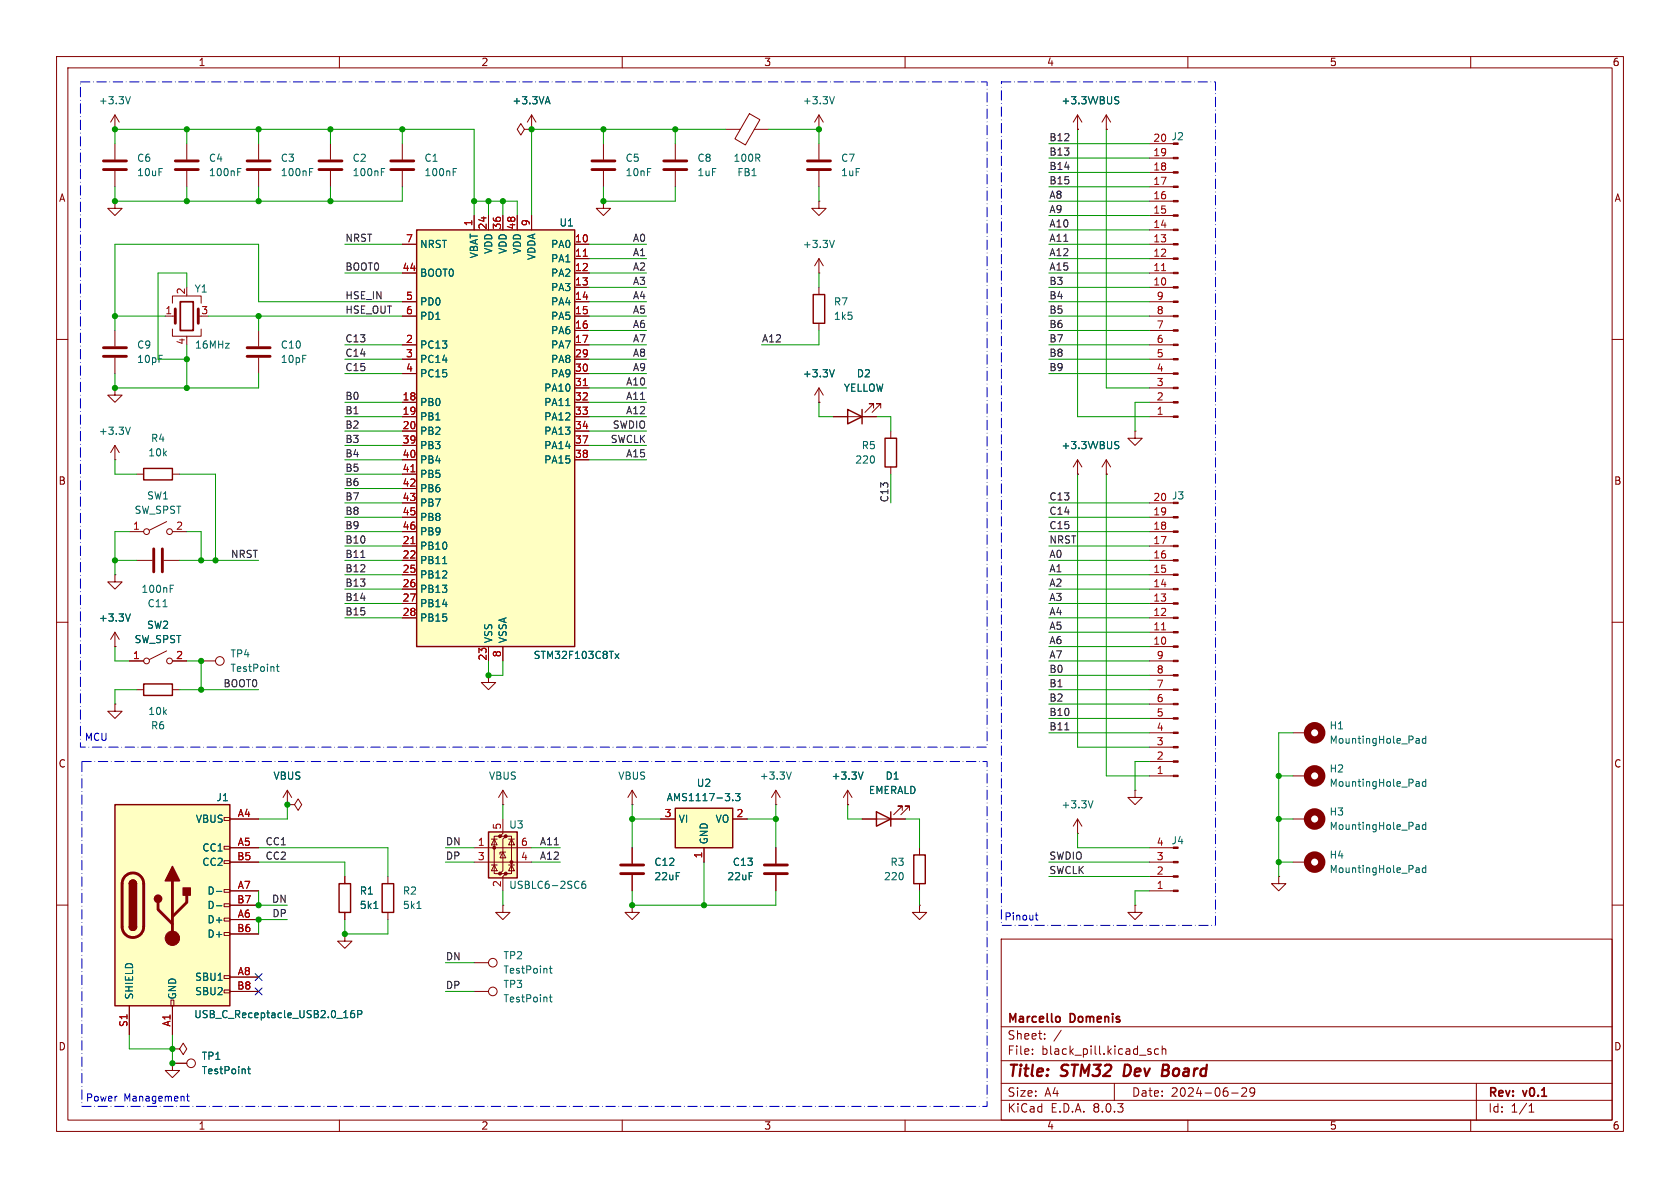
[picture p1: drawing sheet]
<svg xmlns="http://www.w3.org/2000/svg" width="297mm" height="210mm" viewBox="0 0 297 210" stroke-linecap="round" stroke-linejoin="round" font-family="sans-serif">
<g fill="none" stroke="#840000" stroke-width=".18">
<path d="M10 10h277v190h-277zM12 12h273v186h-273zM60 10v2M110 10v2M160 10v2M210 10v2M260 10v2M10 60h2M285 60h2M10 110h2M285 110h2M10 160h2"/>
<path d="M61 154.9v1.3M285 160h2M61 165.1v1.3h1.2l-1.2 1.2-1.3-1.2h1.3M61 165.1h.1M61 161.3v1.3M177 166h108v32h-108zM30.5 185.4h1.2l.7-1 .6 1-.6 1-.7-1M30.5 185.4h.1M60 198v2M110 198v2M160 198v2M177 194.5h108"/>
<path d="M177 191.5h108M177 187.5h108M177 181.5h108M182.5 186.3v.1M182.5 185.5v.1M184.7 183.6v.1M184.7 182.8v.1M187.6 182.1l-1.3 2M197 191.5v3M203.1 185.9l.4 .1v.2l-.2 .2h-.3M203.1 185.4l.4 .1M204.8 185.5l-.4-.1-.3 .3v.4l.1 .2h.6"/>
<path d="M205.5 185.5l.2-.1 .3 .1 .1 .9M205.5 184.9v1.5M210 198v2M217.7 193.2h1.2M219.5 192.4l.6-.1 .2 .1 .1 .3-.9 1.1h.9M221.8 192.9l-.3 .3h-.3l-.2-.3 .1-.5 .4-.1 .2 .1a.99 .99 0 0 1-.3 1.4h-.3M260 198v2M261 191.5v6.5M270.3 196.6h.9M270.3 195.5l.4-.4v1.5"/>
</g>
<path d="M198.9 188.2l-.3 2h.5M205.5 189.2h.7M205.6 188.2h.7M206.2 189.2l.3 .1M206.4 190.1l-1 .1M206.4 189.1l-.2 .1" fill="none" stroke="#840000" stroke-width=".4"/>
<path d="M187.1 179.7l.3 .3v.4l-.3 .3" fill="none" stroke="#840000" stroke-width=".3"/>
<path d="M59.9 156.2h2.1v5.1h-2.1z" fill="none" stroke="#840000" stroke-width=".25"/>
<path d="M66.1 160.6h.7" fill="none" stroke="#006464" stroke-width=".18"/>
<path d="M86.4 147.1h5v8.1h-5z" fill="#ffffc2"/>
<g fill="#840000" stroke="#840000" stroke-width=".18">
<circle cx="87.4" cy="149.9" r=".25"/>
<circle cx="88.4" cy="154.4" r=".25"/>
<circle cx="88.4" cy="147.8" r=".25"/>
<circle cx="89.4" cy="154.4" r=".25"/>
<circle cx="89.4" cy="147.8" r=".25"/>
<circle cx="90.4" cy="152.4" r=".25"/>
</g>
<g fill="none" stroke="#840000" stroke-width=".18">
<path d="M83.8 152.4h10.2M83.8 149.9h10.2M86.9 152.9h1M86.9 148.3h1M87.4 148.3l.5 1.1h-1zM87.4 152.9l.5 1h-1zM88.4 147.8h-1v6.6h1M88.9 150.6l.5 1h-1zM88.9 144.8v2.5l-.5 .5h1l-.5 .5v5.6l-.5 .5h1l-.5 .5v2.6M89.4 150.6h-1v.4M89.4 147.8h1v6.6h-1M89.9 152.9h1"/>
<path d="M89.9 148.3h1M90.4 152.9l.5 1h-1zM90.4 148.3l.5 1.1h-1zM30.5 188v1.2h1.2l-1.2 1.3-1.3-1.3h1.3M30.5 188h.1M30.5 188h2.5"/>
<circle cx="33.8" cy="188" r=".76"/>
</g>
<path d="M86.4 147.1h5v8.1h-5z" fill="none" stroke="#840000" stroke-width=".25"/>
<path d="M103.5 155.8h-.4a.86 .86 0 0 0 0 1.2l.4-.1 .1-.4-.3-.2h-.3l-.2 .2M43.8 189h.5M44 188.5v1.1l.3 .2" fill="none" stroke="#006464" stroke-width=".18"/>
<path d="M20.3 142.2h20.3v35.6h-20.3z" fill="#ffffc2"/>
<g fill="none" stroke="#840000" stroke-width=".18">
<path d="M20.3 35.6v1.2h1.3l-1.3 1.3-1.3-1.3h1.3M20.3 35.6h.1M20.3 22.9h.1M20.3 20.3v2.6M20.3 25.4v2.8M20.3 30.2v2.8M20.3 20.3l-.7 1.3M20.3 20.3l.8 1.3M33 25.4v2.8M33 30.2v2.8M45.7 25.4v2.8M45.7 30.2v2.8"/>
<path d="M58.4 25.4v2.8M58.4 30.2v2.8M71.1 25.4v2.8M71.1 30.2v2.8M29.2 55.9h1.8M30.5 58.2v1.2h5.1v-1.2M30.5 53.6v-1.3h5.1v1.3M33 59.4v.3M20.3 78.7v2.6M20.3 78.7l-.7 1.3M20.3 78.7l.8 1.3M20.3 81.3h.1"/>
<path d="M24.1 83.8h1.3M30.5 83.8h1.2M20.3 101.6v1.3h1.3l-1.3 1.2-1.3-1.2h1.3M20.3 101.6h.1M20.3 114.3h.1M20.3 111.8l-.7 1.2M20.3 111.8v2.5M20.3 111.8l.8 1.2M86.4 119.4v1.3h1.2l-1.2 1.2-1.3-1.2h1.3M86.4 119.4h.1M20.3 124.5v1.2h1.3l-1.3 1.3-1.3-1.3h1.3M20.3 124.5h.1"/>
<path d="M24.1 121.9h1.3M30.5 121.9h1.2M50.8 139.7l-.8 1.3M50.8 139.7v2.5M50.8 139.7l.8 1.3M88.9 139.7l-.8 1.3M88.9 139.7v2.5M88.9 139.7l.8 1.3M39.6 159.8h1v.5h-1zM39.6 157.2h1v.5h-1zM39.6 152.1h1v.6h-1zM39.6 149.6h1v.5h-1z"/>
<path d="M39.6 144.5h1v.5h-1zM40.6 144.8h5.1M40.6 149.9h5.1M40.6 157.5h5.1M40.6 152.4h5.1M50.8 142.2h.1M50.8 142.2h1.3l.6-1 .6 1-.6 1.1-.6-1.1M68.6 154.9v1.3M88.9 142.2h.1M22.9 177.8v5.1M30.2 176.8h.5v1h-.5zM30.5 177.8v5.1"/>
<path d="M39.6 175h1v.5h-1zM39.6 172.5h1v.5h-1zM39.6 164.8h1v.6h-1zM39.6 162.3h1v.5h-1zM40.6 162.6h5.1M40.6 172.7h5.1M40.6 165.1h5.1M40.6 160h5.1M40.6 175.3h5.1M68.6 161.3v1.3M83.8 175.3h2.6M83.8 170.2h2.6"/>
<path d="M88.9 160v1.3h1.3l-1.3 1.3-1.3-1.3h1.3M88.9 160h.1"/>
<circle cx="87.1" cy="175.3" r=".76"/>
<circle cx="87.1" cy="170.2" r=".76"/>
</g>
<path d="M25.4 82.8h5.1v2h-5.1zM25.4 120.9h5.1v2h-5.1zM20.3 142.2h20.3v35.6h-20.3zM22.9 156.2a.64 .64 0 0 1 .6-.6 .64 .64 0 0 1 .6 .6M67.6 156.2h2v5.1h-2zM22.9 163.8a.64 .64 0 0 0 .6 .7 .64 .64 0 0 0 .6-.7" fill="none" stroke="#840000" stroke-width=".25"/>
<g fill="none" stroke="#840000" stroke-width=".51">
<path d="M18.3 30h4.1M18.3 28.4h4.1M31 30h4.1M31 28.4h4.1M43.7 30h4.1M43.7 28.4h4.1M56.4 30h4.1M56.4 28.4h4.1M69.1 30h4.1M69.1 28.4h4.1M31 54.6v2.6M35.1 54.6v2.6"/>
<path d="M22.1 154.9a1.9 1.9 0 0 1 2.1-.4 1.9 1.9 0 0 1 1.2 1.7v7.6a1.91 1.91 0 0 1-1.9 1.9 1.91 1.91 0 0 1-1.9-1.9v-7.7l.2-.7zM27.9 159.5v1.3l2.6 2.5M30.5 155.7v10.2M33 158.2v1.3l-2.5 2.6"/>
</g>
<g fill="#840000" stroke="#840000" stroke-width=".25">
<path d="M22.9 163.8h1.2a.64 .64 0 0 1-.6 .7 .64 .64 0 0 1-.6-.7z"/>
<path d="M22.9 156.2h1.2v7.6h-1.2z"/>
<path d="M23 155.8a.64 .64 0 0 1 .7-.2 .64 .64 0 0 1 .4 .6h-1.2z"/>
<path d="M30.5 153.2l1.2 2.5h-2.5z"/>
<path d="M32.4 157h1.3v1.2h-1.3z"/>
<circle cx="27.9" cy="158.9" r=".63"/>
</g>
<circle cx="30.5" cy="165.9" r="1.27" fill="#840000" stroke="#840000" stroke-width=".18"/>
<g fill="none" stroke="#006464" stroke-width=".18">
<path d="M23 17.1l-.4 1.3M42 30.4h.4M42 29.8h.6M54.7 30.4h.4M54.7 29.8h.6M67.4 30.4h.4M67.4 29.8h.6M80.1 30.4h.4M80.1 29.8h.6M23 75.5l-.4 1.3M23 108.5l-.4 1.3M38.3 157.6h.9"/>
<path d="M38.3 160.1h.9M62.6 178.6l-.4 .1a.86 .86 0 0 0 0 1.2l.4-.1 .1-.4-.2-.3-.4 .1-.1 .2M63.2 179.3l.7-.1 .1-.1-.1-.3-.7-.2v1.3M73.7 160.6h.7M97.1 171.2h.5M97.1 176.3h.5M97.3 170.8v1l.3 .2M97.3 175.8v1.1l.3 .2"/>
</g>
<path d="M31.9 53.3h2.3v5.1h-2.3z" fill="none" stroke="#840000" stroke-width=".3"/>
<path d="M73.7 40.6h27.9v73.7h-27.9z" fill="#ffffc2"/>
<path d="M73.7 40.6h27.9v73.7h-27.9zM143.8 52.1h2v5.1h-2zM149.9 72.4l2.5 1.3-2.5 1.2zM152.4 72.4v2.5M156.5 77.5h2v5.1h-2zM161.5 151.1h2.1v5.1h-2.1z" fill="none" stroke="#840000" stroke-width=".25"/>
<g fill="none" stroke="#840000" stroke-width=".18">
<path d="M83.8 38.1v2.5M86.4 38.1v2.5M88.9 38.1v2.5M91.4 38.1v2.5M92.7 22.9l-.6-1.1-.7 1.1 .7 1 .6-1h1.3M94 22.9h.1M94 20.3v2.6M94 38.1v2.5M94 20.3l-.8 1.3M94 20.3l.7 1.3M106.7 35.6v1.2h1.2l-1.2 1.3-1.3-1.3h1.3M106.7 35.6h.1"/>
<path d="M106.7 25.4v2.8M106.7 30.2v2.8M119.4 25.4v2.8M119.4 30.2v2.8M128.3 22.9h2.6M132.5 20.1l1.8 1.1-2.5 4.4-1.9-1.1zM133.3 22.9h2.6M144.8 22.9h.1M144.8 35.6v1.2h1.2l-1.2 1.3-1.3-1.3h1.3M144.8 35.6h.1M144.8 20.3l-.8 1.3M144.8 20.3v2.6"/>
<path d="M144.8 25.4v2.8M144.8 30.2v2.8M144.8 20.3l.7 1.3M190.5 22.9h.1M190.5 20.3v2.6M190.5 20.3l-.8 1.3M190.5 20.3l.8 1.3M195.6 22.9h.1M195.6 20.3l-.8 1.3M195.6 20.3v2.6M195.6 20.3l.7 1.3M203.2 27.9h4.2"/>
<path d="M203.2 30.5h4.2M203.2 33h4.2M203.2 35.6h4.2M203.2 38.1h4.2M203.2 25.4h3.8M20.3 58.4v2.8M45.7 58.4v2.8M71.1 43.2h2.6M71.1 48.3h2.6M71.1 53.3h2.6M71.1 55.9h2.6M101.6 43.2h2.5"/>
<path d="M101.6 45.7h2.5M101.6 48.3h2.5M101.6 50.8h2.5M101.6 53.3h2.5M101.6 55.9h2.5M101.6 58.4h2.5M144.8 48.3h.1M144.8 45.7v2.6M144.8 50.8v1.3M144.8 57.2v1.2M144.8 45.7l-.8 1.3M144.8 45.7l.7 1.3"/>
<path d="M203.2 43.2h4.2M203.2 45.7h4.2M203.2 48.3h4.2M203.2 50.8h4.2M203.2 53.3h4.2M203.2 55.9h4.2M203.2 58.4h4.2M203.2 40.6h4.2M20.3 68.6v1.3h1.3l-1.3 1.2-1.3-1.2h1.3M20.3 68.6h.1M20.3 63.2v2.8M45.7 63.2v2.8"/>
<path d="M71.1 61h2.6M71.1 71.1h2.6M71.1 73.7h2.6M71.1 76.2h2.6M71.1 63.5h2.6M71.1 66h2.6M71.1 78.7h2.6M101.6 61h2.5M101.6 71.1h2.5M101.6 73.7h2.5M101.6 76.2h2.5M101.6 63.5h2.5"/>
<path d="M101.6 66h2.5M101.6 68.6h2.5M101.6 78.7h2.5M144.8 71.1h.1M144.8 68.6v2.5M144.8 68.6l-.8 1.3M144.8 68.6l.7 1.3M147.3 73.7h7.6M154.4 72.1v-.7h-.7h.7l-1.5 1.5M155.7 72.1v-.7h-.8h.8l-1.5 1.5M157.5 76.2v1.3M200.7 76.2v1.3h1.2l-1.2 1.2-1.3-1.2h1.3"/>
<path d="M200.7 76.2h.1M203.2 61h4.2M203.2 71.1h4.2M203.2 73.7h4.2M203.2 63.5h4.2M203.2 66h4.2M203.2 68.6h4.2M22.9 94h2.5M24.1 99.1h2.8M29 99.1h2.7M29.5 92.2l-3.1 1.5M30.5 94h2.5"/>
<path d="M71.1 96.5h2.6M71.1 99.1h2.6M71.1 81.3h2.6M71.1 83.8h2.6M71.1 86.4h2.6M71.1 88.9h2.6M71.1 91.4h2.6M71.1 94h2.6M101.6 81.3h2.5M157.5 82.6v1.2M190.5 83.8h.1M190.5 81.3v2.5"/>
<path d="M190.5 81.3l-.8 1.3M190.5 81.3l.8 1.3M195.6 83.8h.1M195.6 81.3v2.5M195.6 81.3l-.8 1.3M195.6 81.3l.7 1.3M203.2 96.5h4.2M203.2 99.1h4.2M203.2 88.9h3.8M203.2 91.4h4.2M203.2 94h4.2M22.9 116.8h2.5"/>
<path d="M29.5 115.1l-3.1 1.5M30.5 116.8h2.5M35.6 116.8h2.5M71.1 101.6h2.6M71.1 104.1h2.6M71.1 106.7h2.6M71.1 109.2h2.6M86.4 114.3v2.5M88.9 114.3v2.5M203.2 101.6h4.2M203.2 104.1h4.2M203.2 106.7h4.2"/>
<path d="M203.2 109.2h4.2M203.2 116.8h4.2M203.2 111.8h4.2M203.2 114.3h4.2M203.2 119.4h4.2M200.7 139.7v1.3h1.2l-1.2 1.2-1.3-1.2h1.3M200.7 139.7h.1M203.2 129.5h4.2M203.2 137.2h4.2M203.2 121.9h4.2M203.2 124.5h4.2M203.2 127h4.2"/>
<path d="M203.2 132.1h4.2M203.2 134.6h4.2M228.6 129.5h2.5M228.6 137.2h2.5M111.8 149.9v2.8M111.8 154.7v2.8M137.2 149.9v2.8M137.2 154.7v2.8M162.6 149.9v1.2M162.6 156.2v1.3M190.5 147.3h.1M190.5 144.8l-.8 1.3"/>
<path d="M190.5 144.8v2.5M190.5 144.8l.8 1.3M203.2 152.4h4.2M203.2 154.9h4.2M203.2 157.5h4.2M203.2 149.9h3.8M226.1 154.9v1.3h1.2l-1.2 1.3-1.3-1.3h1.3M226.1 154.9h.1M228.6 144.8h2.5M228.6 152.4h2.5M162.6 160v1.3h1.2l-1.2 1.3-1.3-1.3h1.3M162.6 160h.1"/>
<path d="M200.7 160v1.3h1.2l-1.2 1.3-1.3-1.3h1.3M200.7 160h.1"/>
<circle cx="25.9" cy="94" r=".51"/>
<circle cx="30" cy="94" r=".51"/>
<circle cx="25.9" cy="116.8" r=".51"/>
<circle cx="30" cy="116.8" r=".51"/>
<circle cx="38.9" cy="116.8" r=".76"/>
</g>
<path d="M103.1 45.3h.7M205.3 47.8h.8M103.1 68.2h.7M72.6 96.1h.8M72.6 83.4h.8M205.3 111.3h.8" fill="none" stroke="#a90000" stroke-width=".18"/>
<g fill="none" stroke="#006464" stroke-width=".18">
<path d="M96.5 18h.6M96.8 17.1l.4 1.3M147.5 17.1l-.4 1.3M147.5 42.5l-.4 1.3M100 71.7h.7M147.5 65.3l-.4 1.3M78.3 99.6h.7M28.8 107.3h.7M30.1 104.1h.4M30.1 103.4h.6M48.9 117.8h.4M49 117.4v1.1l.3 .2"/>
<path d="M108.7 115.6l.7 .8M109.4 115.6l-.7 .8M250.5 130.5h.2l.2 .2v.7M250.5 138.2h.2l.2 .1v.7M250.9 131.3l-.4 .1M250.9 130.8l-.4 .1M250.9 138.9l-.4 .1M250.9 138.5h-.4M252.1 130.6l-.4-.1-.3 .3 .2 .5h.5M252.1 130.1v1.3M252.1 137.7v1.3M252.1 138.2h-.4l-.3 .2 .2 .5h.5"/>
<path d="M193.2 141.5l-.4 1.3M250.5 145.8h.2l.2 .2v.6M250.5 153.4h.2l.2 .2v.6M250.9 146.6h-.4M250.9 146.1h-.4M250.9 154.2h-.4M250.9 153.7l-.4 .1M252.1 145.4v1.2M252.1 153v1.2M252.1 145.8h-.4l-.3 .2 .2 .6h.5M252.1 153.5l-.4-.1-.3 .2 .2 .6h.5"/>
</g>
<g fill="none" stroke="#840000" stroke-width=".51">
<path d="M104.6 30h4.1M104.6 28.4h4.1M117.3 30h4.1M117.3 28.4h4.1M142.7 30h4.1M142.7 28.4h4.1M18.3 63h4.1M18.3 61.5h4.1M43.7 63h4.1M43.7 61.5h4.1M27.2 97v4.1M28.7 97v4.1"/>
<path d="M109.7 154.4h4.1M109.7 152.9h4.1M135.1 154.4h4.1M135.1 152.9h4.1"/>
</g>
<g fill="none" stroke="#840000" stroke-width="1.3">
<circle cx="232.4" cy="129.5" r="1.27"/>
<circle cx="232.4" cy="137.2" r="1.27"/>
<circle cx="232.4" cy="144.8" r="1.27"/>
<circle cx="232.4" cy="152.4" r="1.27"/>
</g>
<g fill="#840000" stroke="#840000" stroke-width=".18">
<path d="M207.4 152.3h.9v.2h-.9z"/>
<path d="M207.4 154.8h.9v.3h-.9z"/>
<path d="M207.4 157.4h.9v.2h-.9z"/>
<path d="M207.4 27.8h.9v.3h-.9z"/>
<path d="M207.4 30.4h.9v.2h-.9z"/>
<path d="M207.4 32.9h.9v.2h-.9z"/>
<path d="M207.4 35.4h.9v.3h-.9z"/>
<path d="M207.4 38h.9v.2h-.9z"/>
<path d="M207.4 40.5h.9v.3h-.9z"/>
<path d="M207.4 43.1h.9v.2h-.9z"/>
<path d="M207.4 45.6h.9v.2h-.9z"/>
<path d="M207.4 48.1h.9v.3h-.9z"/>
<path d="M207.4 50.7h.9v.2h-.9z"/>
<path d="M207.4 53.2h.9v.3h-.9z"/>
<path d="M207.4 55.8h.9v.2h-.9z"/>
<path d="M207.4 58.3h.9v.2h-.9z"/>
<path d="M207.4 60.8h.9v.3h-.9z"/>
<path d="M207.4 63.4h.9v.2h-.9z"/>
<path d="M207.4 65.9h.9v.3h-.9z"/>
<path d="M207.4 68.5h.9v.2h-.9z"/>
<path d="M207.4 71h.9v.2h-.9z"/>
<path d="M207.4 73.5h.9v.3h-.9z"/>
<path d="M207.4 91.3h.9v.3h-.9z"/>
<path d="M207.4 93.9h.9v.2h-.9z"/>
<path d="M207.4 96.4h.9v.2h-.9z"/>
<path d="M207.4 98.9h.9v.3h-.9z"/>
<path d="M207.4 101.5h.9v.2h-.9z"/>
<path d="M207.4 104h.9v.3h-.9z"/>
<path d="M207.4 106.6h.9v.2h-.9z"/>
<path d="M207.4 109.1h.9v.2h-.9z"/>
<path d="M207.4 111.6h.9v.3h-.9z"/>
<path d="M207.4 114.2h.9v.2h-.9z"/>
<path d="M207.4 116.7h.9v.3h-.9z"/>
<path d="M207.4 119.3h.9v.2h-.9z"/>
<path d="M207.4 121.8h.9v.2h-.9z"/>
<path d="M207.4 124.3h.9v.3h-.9z"/>
<path d="M207.4 126.9h.9v.2h-.9z"/>
<path d="M207.4 129.4h.9v.3h-.9z"/>
<path d="M207.4 132h.9v.2h-.9z"/>
<path d="M207.4 134.5h.9v.2h-.9z"/>
<path d="M207.4 137h.9v.3h-.9z"/>
</g>
<path d="M119.4 142.9h10.1v7h-10.1z" fill="#ffffc2"/>
<path d="M119.4 142.9h10.1v7h-10.1zM154.9 143.5l2.6 1.3-2.6 1.3zM157.5 143.5v2.6" fill="none" stroke="#840000" stroke-width=".25"/>
<g fill="none" stroke="#840000" stroke-width=".18">
<path d="M83.8 38.1v2.5M86.4 38.1v2.5M88.9 38.1v2.5M91.4 38.1v2.5M94 22.9h.1M94 38.1v2.5M106.7 35.6h.1M190.5 22.9h.1M195.6 22.9h.1M71.1 43.2h2.6M71.1 48.3h2.6M71.1 53.3h2.6"/>
<path d="M71.1 55.9h2.6M101.6 43.2h2.5M101.6 45.7h2.5M101.6 48.3h2.5M101.6 50.8h2.5M101.6 53.3h2.5M101.6 55.9h2.5M101.6 58.4h2.5M71.1 73.7h2.6M71.1 61h2.6M71.1 71.1h2.6M71.1 76.2h2.6"/>
<path d="M71.1 63.5h2.6M71.1 66h2.6M71.1 78.7h2.6M101.6 73.7h2.5M101.6 61h2.5M101.6 71.1h2.5M101.6 76.2h2.5M101.6 63.5h2.5M101.6 66h2.5M101.6 68.6h2.5M101.6 78.7h2.5M144.8 71.1h.1"/>
<path d="M147.3 73.7h2.6M152.4 73.7h2.5M71.1 96.5h2.6M71.1 99.1h2.6M71.1 81.3h2.6M71.1 83.8h2.6M71.1 86.4h2.6M71.1 88.9h2.6M71.1 91.4h2.6M71.1 94h2.6M101.6 81.3h2.5M190.5 83.8h.1"/>
<path d="M195.6 83.8h.1M20.3 114.3h.1M22.9 116.8h2.5M30.5 116.8h2.5M71.1 101.6h2.6M71.1 104.1h2.6M71.1 106.7h2.6M71.1 109.2h2.6M86.4 114.3v2.5M88.9 114.3v2.5M111.8 139.7l-.8 1.3M111.8 139.7v2.5"/>
<path d="M111.8 139.7l.7 1.3M137.2 139.7l-.8 1.3M137.2 139.7v2.5M137.2 139.7l.7 1.3M149.9 139.7l-.8 1.3M149.9 139.7v2.5M149.9 139.7l.7 1.3M40.6 144.8h5.1M40.6 149.9h5.1M40.6 157.5h5.1M40.6 152.4h5.1M50.8 142.2h.1"/>
<path d="M61 154.9v1.3M111.8 142.2h.1M111.8 149.9v2.8M111.8 154.7v2.8M116.8 144.8h2.6M124.5 149.9v2.5M129.5 144.8h2.6M137.2 142.2h.1M137.2 149.9v2.8M137.2 154.7v2.8M149.9 142.2h.1M152.4 144.8h7.6"/>
<path d="M159.5 143.3v-.8h-.8h.8l-1.5 1.5M160.8 143.3v-.8h-.8h.8l-1.5 1.5M22.9 177.8v5.1M30.5 177.8v5.1M40.6 162.6h5.1M40.6 172.7h5.1M40.6 165.1h5.1M40.6 160h5.1M40.6 175.3h5.1M61 165.1h.1M61 161.3v1.3M111.8 160v1.3h1.2l-1.2 1.3-1.3-1.3h1.3"/>
<path d="M111.8 160h.1M30.5 188h.1M30.5 185.4h.1M30.5 188h2.5"/>
</g>
<g fill="none" stroke="#006464" stroke-width=".18">
<path d="M96.5 18h.6M96.8 17.1l.4 1.3M100 71.7h.7M147.5 65.3l-.4 1.3M78.3 99.6h.7M23 108.5l-.4 1.3M108.7 115.6l.7 .8M109.4 115.6l-.7 .8M139.9 136.5l-.4 1.2M152.6 136.5l-.4 1.2M38.3 157.6h.9M129.5 141.4v.1"/>
<path d="M130 140.3h.8l-.4 .5 .3 .1v.5l-.1 .1-.6-.1M38.3 160.1h.9M62.6 178.6l-.4 .1a.86 .86 0 0 0 0 1.2l.4-.1 .1-.4-.2-.3-.4 .1-.1 .2M63.2 179.3l.7-.1 .1-.1-.1-.3-.7-.2v1.3M66.1 160.6h.7M43.8 189h.5M44 188.5v1.1l.3 .2"/>
</g>
<path d="M63.8 98.5h.7M188.2 129h.8" fill="none" stroke="#0f0f0f" stroke-width=".18"/>
<path d="M183 161.8h.5M183.2 161.4v1.1l.3 .1M33 193.8h.5M33.2 193.4v1.1l.3 .1" fill="none" stroke="#0000c2" stroke-width=".18"/>
<path d="M14.2 14.5h160.3v117.6h-160.3zM177 14.5h37.9v149.1h-37.9zM14.5 134.6h160v61h-160z" fill="none" stroke="#0000c2" stroke-width=".18" stroke-dasharray="1.7 .6 0 .6"/>
<g fill="none" stroke="#009600" stroke-width=".18">
<path d="M20.3 25.4v-2.5h63.5v15.2M20.3 33v2.6h50.8v-2.6M33 22.9v2.5M33 33v2.6M45.7 22.9v2.5M45.7 33v2.6M58.4 22.9v2.5M58.4 33v2.6M71.1 22.9v2.5M83.8 35.6h7.6v2.5M86.4 35.6v2.5M88.9 35.6v2.5"/>
<path d="M106.7 33v2.6h12.7v-2.6M106.7 22.9v2.5M119.4 22.9v2.5M128.3 22.9h-34.3v15.2M135.9 22.9h8.9v2.5M144.8 33v2.6M185.4 35.6h17.8M185.4 27.9h17.8M185.4 38.1h17.8M185.4 33h17.8M185.4 30.5h17.8M185.4 25.4h17.8"/>
<path d="M190.5 22.9v50.8h12.7M195.6 22.9v45.7h7.6M20.3 55.9h8.9M33 50.8v-2.5h-5.1v15.2h5.1M36.8 55.9h34.3M45.7 55.9v2.5M61 43.2h10.1M61 48.3h10.1M71.1 53.3h-25.4v-10.1h-25.4v15.2M104.1 43.2h10.2M104.1 55.9h10.2M104.1 48.3h10.2"/>
<path d="M104.1 45.7h10.2M104.1 53.3h10.2M104.1 50.8h10.2M104.1 58.4h10.2M144.8 48.3v2.5M144.8 58.4v2.6h-10.2M185.4 43.2h17.8M185.4 55.9h17.8M185.4 48.3h17.8M185.4 45.7h17.8M185.4 53.3h17.8M185.4 50.8h17.8"/>
<path d="M185.4 58.4h17.8M185.4 40.6h17.8M20.3 66v2.6h25.4v-2.6M33 61v7.6M61 76.2h10.1M61 61h10.1M61 66h10.1M61 63.5h10.1M61 71.1h10.1M61 73.7h10.1M61 78.7h10.1M104.1 76.2h10.2"/>
<path d="M104.1 61h10.2M104.1 66h10.2M104.1 63.5h10.2M104.1 68.6h10.2M104.1 71.1h10.2M104.1 73.7h10.2M104.1 78.7h10.2M144.8 71.1v2.6h2.5M154.9 73.7h2.6v2.5M185.4 61h17.8M185.4 66h17.8M185.4 63.5h17.8"/>
<path d="M203.2 71.1h-2.5v5.1M20.3 99.1h3.8M20.3 81.3v2.5h3.8M22.9 94h-2.6v7.6M31.7 99.1h14M31.7 83.8h6.4v15.3M33 94h2.6v5.1M61 94h10.1M61 96.5h10.1M61 99.1h10.1M61 81.3h10.1M61 91.4h10.1"/>
<path d="M61 88.9h10.1M61 83.8h10.1M61 86.4h10.1M104.1 81.3h10.2M157.5 83.8v5.1M185.4 94h17.8M185.4 96.5h17.8M185.4 99.1h17.8M185.4 91.4h17.8M185.4 88.9h17.8M190.5 83.8v48.3h12.7M195.6 83.8v53.4h7.6"/>
<path d="M20.3 114.3v2.5h2.6M33 116.8h2.6v5.1M61 104.1h10.1M61 106.7h10.1M61 109.2h10.1M61 101.6h10.1M86.4 116.8v2.6h2.5v-2.6M185.4 104.1h17.8M185.4 116.8h17.8M185.4 106.7h17.8M185.4 114.3h17.8M185.4 119.4h17.8"/>
<path d="M185.4 111.8h17.8M185.4 109.2h17.8M185.4 101.6h17.8M24.1 121.9h-3.8v2.6M31.7 121.9h14M185.4 129.5h17.8M185.4 124.5h17.8M185.4 127h17.8M185.4 121.9h17.8M203.2 134.6h-2.5v5.1M226.1 137.2h2.5M228.6 129.5h-2.5v25.4"/>
<path d="M45.7 149.9h22.9v5M45.7 152.4h15.3v2.5M45.7 157.5v2.5h5.1M50.8 142.2v2.6h-5.1M78.7 149.9h5.1M78.7 152.4h5.1M88.9 142.2v2.6M88.9 157.5v2.5M94 149.9h5.1M94 152.4h5.1M111.8 144.8h5M111.8 157.5v2.5h25.4v-2.5"/>
<path d="M111.8 142.2v7.7M124.5 152.4v7.6M132.1 144.8h5.1M137.2 142.2v7.7M149.9 142.2v2.6h2.5M160 144.8h2.6v5.1M162.6 157.5v2.5M185.4 152.4h17.8M185.4 154.9h17.8M190.5 147.3v2.6h12.7M203.2 157.5h-2.5v2.5M226.1 152.4h2.5"/>
<path d="M226.1 144.8h2.5M50.8 162.6h-5.1v2.5M61 162.6v2.5h7.6v-2.5M78.7 170.2h5.1M78.7 175.3h5.1M22.9 182.9v2.5h7.6M30.5 182.9v5.1"/>
</g>
<path d="M45.1 174.7l1.2 1.2M45.1 172.1l1.2 1.2M46.3 174.7l-1.2 1.2M46.3 172.1l-1.2 1.2" fill="none" stroke="#000084" stroke-width=".18"/>
<path d="M103.1 45.3h.7M103.1 68.2h.7M72.6 96.1h.8M72.6 83.4h.8" fill="none" stroke="#a90000" stroke-width=".18"/>
<g fill="#009600" stroke="#009600" stroke-width=".18">
<circle cx="137.2" cy="144.8" r=".46"/>
<circle cx="111.8" cy="160" r=".46"/>
<circle cx="111.8" cy="144.8" r=".46"/>
<circle cx="124.5" cy="160" r=".46"/>
<circle cx="106.7" cy="22.9" r=".46"/>
<circle cx="94" cy="22.9" r=".46"/>
<circle cx="144.8" cy="22.9" r=".46"/>
<circle cx="119.4" cy="22.9" r=".46"/>
<circle cx="226.1" cy="144.8" r=".46"/>
<circle cx="226.1" cy="152.4" r=".46"/>
<circle cx="226.1" cy="137.2" r=".46"/>
<circle cx="106.7" cy="35.6" r=".46"/>
<circle cx="71.1" cy="22.9" r=".46"/>
<circle cx="83.8" cy="35.6" r=".46"/>
<circle cx="58.4" cy="22.9" r=".46"/>
<circle cx="45.7" cy="35.6" r=".46"/>
<circle cx="58.4" cy="35.6" r=".46"/>
<circle cx="86.4" cy="35.6" r=".46"/>
<circle cx="88.9" cy="35.6" r=".46"/>
<circle cx="50.8" cy="142.2" r=".46"/>
<circle cx="86.4" cy="119.4" r=".46"/>
<circle cx="35.6" cy="116.8" r=".46"/>
<circle cx="35.6" cy="121.9" r=".46"/>
<circle cx="33" cy="22.9" r=".46"/>
<circle cx="20.3" cy="22.9" r=".46"/>
<circle cx="20.3" cy="55.9" r=".46"/>
<circle cx="20.3" cy="35.6" r=".46"/>
<circle cx="33" cy="63.5" r=".46"/>
<circle cx="45.7" cy="22.9" r=".46"/>
<circle cx="45.7" cy="55.9" r=".46"/>
<circle cx="33" cy="35.6" r=".46"/>
<circle cx="35.6" cy="99.1" r=".46"/>
<circle cx="38.1" cy="99.1" r=".46"/>
<circle cx="20.3" cy="99.1" r=".46"/>
<circle cx="20.3" cy="68.6" r=".46"/>
<circle cx="33" cy="68.6" r=".46"/>
<circle cx="30.5" cy="188" r=".46"/>
<circle cx="30.5" cy="185.4" r=".46"/>
<circle cx="45.7" cy="162.6" r=".46"/>
<circle cx="45.7" cy="160" r=".46"/>
<circle cx="61" cy="165.1" r=".46"/>
</g>
<g font-size="2.8" fill="#840000">
<text x="178" y="190.9">Title:</text>
<text x="187.7" y="190.9">STM32</text>
<text x="199.5" y="190.9">Dev</text>
<text x="207.1" y="190.9">Board</text>
</g>
<g font-size="2.1" fill="#840000">
<text x="178" y="184">Sheet:</text>
<text x="178" y="181.2">Marcello</text>
<text x="189.2" y="181.2">Domenis</text>
<text x="178" y="186.7">File:</text>
<text x="184.1" y="186.7">black_pill.kicad_sch</text>
<text x="178" y="196.9">KiCad</text>
<text x="178" y="194.1">Size:</text>
<text x="184.7" y="194.1">A4</text>
<text x="185.7" y="196.9">E.D.A.</text>
<text x="193.3" y="196.9">8.0.3</text>
<text x="200" y="194.1">Date:</text>
<text x="207" y="194.1">2024-06-29</text>
<text x="263" y="194.3">Rev:</text>
<text x="263" y="196.9">Id:</text>
<text x="267.1" y="196.9">1/1</text>
<text x="269.4" y="194.3">v0.1</text>
</g>
<g font-size="1.8" fill="#840000">
<text x="35" y="11.9">1</text>
<text x="85" y="11.9">2</text>
<text x="135" y="11.9">3</text>
<text x="185" y="11.9">4</text>
<text x="235" y="11.9">5</text>
<text x="285" y="11.9">6</text>
<text x="10.3" y="35.9">A</text>
<text x="285.3" y="35.9">A</text>
<text x="10.3" y="85.9">B</text>
<text x="285.3" y="85.9">B</text>
<text x="10.3" y="135.9">C</text>
<text x="285.3" y="135.9">C</text>
<text x="10.3" y="185.9">D</text>
<text x="285.3" y="185.9">D</text>
<text x="35" y="199.9">1</text>
<text x="85" y="199.9">2</text>
<text x="135" y="199.9">3</text>
<text x="185" y="199.9">4</text>
<text x="235" y="199.9">5</text>
<text x="285" y="199.9">6</text>
</g>
<g font-size="1.8" fill="#006464">
<text x="17.4" y="18.6">+3.3V</text>
<text x="90.5" y="18.6">+3.3VA</text>
<text x="141.8" y="18.6">+3.3V</text>
<text x="187.6" y="18.6">+3.3V VBUS</text>
<text x="24.1" y="28.8">C6</text>
<text x="36.8" y="28.8">C4</text>
<text x="49.5" y="28.8">C3</text>
<text x="62.2" y="28.8">C2</text>
<text x="74.9" y="28.8">C1</text>
<text x="110.5" y="28.8">C5</text>
<text x="123.2" y="28.8">C8</text>
<text x="129.6" y="28.8">100R</text>
<text x="148.6" y="28.8">C7</text>
<text x="207" y="25">J2</text>
<text x="24.1" y="31.3">10uF</text>
<text x="36.8" y="31.3">100nF</text>
<text x="49.5" y="31.3">100nF</text>
<text x="62.2" y="31.3">100nF</text>
<text x="74.9" y="31.3">100nF</text>
<text x="110.5" y="31.3">10nF</text>
<text x="123.2" y="31.3">1uF</text>
<text x="130.2" y="31.3">FB1</text>
<text x="148.6" y="31.3">1uF</text>
<text x="98.8" y="40.2">U1</text>
<text x="74.2" y="44">NRST</text>
<text x="84.7" y="45.8" transform="rotate(-90 84.7 45.8)">VBAT</text>
<text x="87.2" y="45" transform="rotate(-90 87.2 45)">VDD</text>
<text x="89.8" y="45" transform="rotate(-90 89.8 45)">VDD</text>
<text x="92.3" y="45" transform="rotate(-90 92.3 45)">VDD</text>
<text x="94.8" y="46.1" transform="rotate(-90 94.8 46.1)">VDDA</text>
<text x="97.3" y="44">PA0</text>
<text x="97.3" y="46.6">PA1</text>
<text x="141.8" y="44">+3.3V</text>
<text x="34.3" y="51.9">Y1</text>
<text x="74.2" y="49.1">BOOT0</text>
<text x="97.3" y="49.1">PA2</text>
<text x="97.3" y="51.7">PA3</text>
<text x="74.2" y="54.2">PD0</text>
<text x="74.2" y="56.7">PD1</text>
<text x="97.3" y="54.2">PA4</text>
<text x="97.3" y="56.7">PA5</text>
<text x="97.3" y="59.3">PA6</text>
<text x="147.3" y="54.2">R7</text>
<text x="147.3" y="56.7">1k5</text>
<text x="24.1" y="61.8">C9</text>
<text x="24.1" y="64.4">10pF</text>
<text x="34.4" y="61.8">16MHz</text>
<text x="49.5" y="61.8">C10</text>
<text x="49.5" y="64.4">10pF</text>
<text x="74.2" y="61.8">PC13</text>
<text x="74.2" y="64.4">PC14</text>
<text x="97.3" y="61.8">PA7</text>
<text x="97.3" y="64.4">PA8</text>
<text x="74.2" y="72">PB0</text>
<text x="74.2" y="66.9">PC15</text>
<text x="96.1" y="69.4">PA10</text>
<text x="96.1" y="72">PA11</text>
<text x="97.3" y="66.9">PA9</text>
<text x="141.8" y="66.9">+3.3V</text>
<text x="149.1" y="69.4">YELLOW</text>
<text x="151.4" y="66.9">D2</text>
<text x="17.4" y="77.1">+3.3V</text>
<text x="74.2" y="74.5">PB1</text>
<text x="74.2" y="77.1">PB2</text>
<text x="96.1" y="74.5">PA12</text>
<text x="96.1" y="77.1">PA13</text>
<text x="26.1" y="80.9">10k</text>
<text x="26.6" y="78.3">R4</text>
<text x="74.2" y="79.6">PB3</text>
<text x="74.2" y="82.1">PB4</text>
<text x="96.1" y="79.6">PA14</text>
<text x="96.1" y="82.1">PA15</text>
<text x="151.1" y="82.1">220</text>
<text x="152.2" y="79.6">R5</text>
<text x="187.6" y="79.6">+3.3V VBUS</text>
<text x="25.9" y="88.5">SW1</text>
<text x="74.2" y="84.7">PB5</text>
<text x="74.2" y="87.2">PB6</text>
<text x="74.2" y="89.8">PB7</text>
<text x="207.1" y="88.5">J3</text>
<text x="23.7" y="91">SW_SPST</text>
<text x="74.2" y="92.3">PB8</text>
<text x="74.2" y="94.8">PB9</text>
<text x="74.2" y="97.4">PB10</text>
<text x="74.2" y="99.9">PB11</text>
<text x="24.9" y="105">100nF</text>
<text x="26" y="107.5">C11</text>
<text x="74.2" y="102.5">PB12</text>
<text x="74.2" y="105">PB13</text>
<text x="74.2" y="107.5">PB14</text>
<text x="17.4" y="110.1">+3.3V</text>
<text x="23.7" y="113.9">SW_SPST</text>
<text x="25.9" y="111.4">SW2</text>
<text x="74.2" y="110.1">PB15</text>
<text x="87.2" y="113.8" transform="rotate(-90 87.2 113.8)">VSS</text>
<text x="89.8" y="113.8" transform="rotate(-90 89.8 113.8)">VSSA</text>
<text x="40.6" y="116.4">TP4</text>
<text x="40.6" y="119">TestPoint</text>
<text x="94.2" y="116.7">STM32F103C8Tx</text>
<text x="26.1" y="126.6">10k</text>
<text x="26.6" y="129.1">R6</text>
<text x="235" y="129.1">H1</text>
<text x="235" y="131.7">MountingHole_Pad</text>
<text x="235" y="136.8">H2</text>
<text x="38.2" y="141.8">J1</text>
<text x="48.2" y="138">VBUS</text>
<text x="86.3" y="138">VBUS</text>
<text x="109.2" y="138">VBUS</text>
<text x="117.8" y="141.8">AMS1117-3.3</text>
<text x="123.1" y="139.3">U2</text>
<text x="134.2" y="138">+3.3V</text>
<text x="146.9" y="138">+3.3V</text>
<text x="153.5" y="140.6">EMERALD</text>
<text x="156.5" y="138">D1</text>
<text x="187.6" y="143.1">+3.3V</text>
<text x="235" y="139.3">MountingHole_Pad</text>
<text x="34.5" y="145.6">VBUS</text>
<text x="89.9" y="146.7">U3</text>
<text x="119.9" y="145.6">VI</text>
<text x="125.3" y="149.4" transform="rotate(-90 125.3 149.4)">GND</text>
<text x="126.4" y="145.6">VO</text>
<text x="207" y="149.5">J4</text>
<text x="235" y="144.4">H3</text>
<text x="235" y="146.9">MountingHole_Pad</text>
<text x="35.7" y="150.7">CC1</text>
<text x="35.7" y="153.3">CC2</text>
<text x="115.6" y="153.3">C12</text>
<text x="115.6" y="155.8">22uF</text>
<text x="128.5" y="155.8">22uF</text>
<text x="129.4" y="153.3">C13</text>
<text x="156.2" y="155.8">220</text>
<text x="157.3" y="153.3">R3</text>
<text x="235" y="152">H4</text>
<text x="235" y="154.5">MountingHole_Pad</text>
<text x="36.6" y="158.3">D-</text>
<text x="36.6" y="160.9">D-</text>
<text x="63.5" y="158.3">R1</text>
<text x="63.5" y="160.9">5k1</text>
<text x="71.1" y="158.3">R2</text>
<text x="71.1" y="160.9">5k1</text>
<text x="89.9" y="157.3">USBLC6-2SC6</text>
<text x="36.6" y="163.4">D+</text>
<text x="36.6" y="166">D+</text>
<text x="34.4" y="173.6">SBU1</text>
<text x="88.9" y="169.8">TP2</text>
<text x="88.9" y="172.3">TestPoint</text>
<text x="23.7" y="176.8" transform="rotate(-90 23.7 176.8)">SHIELD</text>
<text x="31.3" y="176.8" transform="rotate(-90 31.3 176.8)">GND</text>
<text x="34.4" y="176.1">SBU2</text>
<text x="88.9" y="174.9">TP3</text>
<text x="88.9" y="177.4">TestPoint</text>
<text x="34.2" y="180.2">USB_C_Receptacle_USB2.0_16P</text>
<text x="35.6" y="187.6">TP1</text>
<text x="35.6" y="190.1">TestPoint</text>
</g>
<g font-size="1.8" fill="#0f0f0f">
<text x="185.4" y="25.1">B12</text>
<text x="185.4" y="27.6">B13</text>
<text x="185.4" y="30.1">B14</text>
<text x="185.4" y="32.7">B15</text>
<text x="185.4" y="35.2">A8</text>
<text x="185.4" y="40.3">A10</text>
<text x="185.4" y="37.8">A9</text>
<text x="61" y="47.9">BOOT0</text>
<text x="61" y="42.8">NRST</text>
<text x="111.8" y="47.9">A2</text>
<text x="111.8" y="42.8">A0</text>
<text x="111.8" y="45.4">A1</text>
<text x="185.4" y="45.4">A12</text>
<text x="185.4" y="42.8">A11</text>
<text x="185.4" y="47.9">A15</text>
<text x="61" y="53">HSE_IN</text>
<text x="111.8" y="53">A4</text>
<text x="111.8" y="50.5">A3</text>
<text x="185.4" y="53">B4</text>
<text x="185.4" y="50.5">B3</text>
<text x="61" y="55.5">HSE_OUT</text>
<text x="111.8" y="55.5">A5</text>
<text x="111.8" y="58.1">A6</text>
<text x="185.4" y="55.5">B5</text>
<text x="185.4" y="58.1">B6</text>
<text x="61" y="63.2">C14</text>
<text x="61" y="60.6">C13</text>
<text x="61" y="65.7">C15</text>
<text x="111.8" y="63.2">A8</text>
<text x="111.8" y="65.7">A9</text>
<text x="111.8" y="60.6">A7</text>
<text x="134.6" y="60.6">A12</text>
<text x="185.4" y="60.6">B7</text>
<text x="185.4" y="63.2">B8</text>
<text x="185.4" y="65.7">B9</text>
<text x="61" y="70.8">B0</text>
<text x="110.6" y="70.8">A11</text>
<text x="110.6" y="68.2">A10</text>
<text x="61" y="75.9">B2</text>
<text x="61" y="73.3">B1</text>
<text x="108.2" y="75.9">SWDIO</text>
<text x="110.6" y="73.3">A12</text>
<text x="61" y="83.5">B5</text>
<text x="61" y="80.9">B4</text>
<text x="61" y="78.4">B3</text>
<text x="107.9" y="78.4">SWCLK</text>
<text x="110.6" y="80.9">A15</text>
<text x="61" y="88.6">B7</text>
<text x="61" y="86">B6</text>
<text x="157.1" y="88.9" transform="rotate(-90 157.1 88.9)">C13</text>
<text x="185.4" y="88.6">C13</text>
<text x="61" y="93.6">B9</text>
<text x="61" y="91.1">B8</text>
<text x="185.4" y="91.1">C14</text>
<text x="185.4" y="93.6">C15</text>
<text x="40.7" y="98.7">NRST</text>
<text x="61" y="96.2">B10</text>
<text x="61" y="98.7">B11</text>
<text x="61" y="101.3">B12</text>
<text x="185.4" y="101.3">A1</text>
<text x="185.4" y="96.2">NRST</text>
<text x="185.4" y="98.7">A0</text>
<text x="61" y="103.8">B13</text>
<text x="61" y="106.3">B14</text>
<text x="185.4" y="103.8">A2</text>
<text x="185.4" y="106.3">A3</text>
<text x="61" y="108.9">B15</text>
<text x="185.4" y="111.4">A5</text>
<text x="185.4" y="114">A6</text>
<text x="185.4" y="108.9">A4</text>
<text x="185.4" y="119">B0</text>
<text x="185.4" y="116.5">A7</text>
<text x="39.4" y="121.6">BOOT0</text>
<text x="185.4" y="124.1">B2</text>
<text x="185.4" y="121.6">B1</text>
<text x="185.4" y="126.7">B10</text>
<text x="185.4" y="129.2">B11</text>
<text x="46.8" y="149.5">CC1</text>
<text x="78.7" y="149.5">DN</text>
<text x="95.3" y="149.5">A11</text>
<text x="46.8" y="152.1">CC2</text>
<text x="78.7" y="152.1">DP</text>
<text x="95.3" y="152.1">A12</text>
<text x="185.4" y="154.6">SWCLK</text>
<text x="185.4" y="152.1">SWDIO</text>
<text x="48" y="159.7">DN</text>
<text x="48.1" y="162.2">DP</text>
<text x="78.7" y="169.8">DN</text>
<text x="78.7" y="174.9">DP</text>
</g>
<g font-size="1.8" fill="#a90000">
<text x="203.8" y="27.7">19</text>
<text x="203.8" y="25.1">20</text>
<text x="203.8" y="35.3">16</text>
<text x="203.8" y="32.8">17</text>
<text x="203.8" y="30.2">18</text>
<text x="83.6" y="40.1" transform="rotate(-90 83.6 40.1)">1</text>
<text x="86.1" y="40.7" transform="rotate(-90 86.1 40.7)">24</text>
<text x="88.6" y="40.7" transform="rotate(-90 88.6 40.7)">36</text>
<text x="91.2" y="40.7" transform="rotate(-90 91.2 40.7)">48</text>
<text x="93.7" y="40.1" transform="rotate(-90 93.7 40.1)">9</text>
<text x="203.8" y="40.4">14</text>
<text x="203.8" y="37.8">15</text>
<text x="71.7" y="42.9">7</text>
<text x="101.6" y="42.9">10</text>
<text x="101.6" y="45.5">11</text>
<text x="203.8" y="45.5">12</text>
<text x="203.8" y="42.9">13</text>
<text x="32.8" y="52.1" transform="rotate(-90 32.8 52.1)">2</text>
<text x="71.1" y="48">44</text>
<text x="71.7" y="53.1">5</text>
<text x="101.6" y="48">12</text>
<text x="101.6" y="50.5">13</text>
<text x="101.6" y="53.1">14</text>
<text x="203.8" y="50.5">10</text>
<text x="203.8" y="48">11</text>
<text x="204.4" y="53.1">9</text>
<text x="29.1" y="55.6">1</text>
<text x="35.5" y="55.6">3</text>
<text x="71.7" y="55.6">6</text>
<text x="101.6" y="55.6">15</text>
<text x="101.6" y="58.2">16</text>
<text x="204.4" y="58.2">7</text>
<text x="204.4" y="55.6">8</text>
<text x="32.8" y="61" transform="rotate(-90 32.8 61)">4</text>
<text x="71.7" y="60.7">2</text>
<text x="71.7" y="63.2">3</text>
<text x="71.7" y="65.8">4</text>
<text x="101.6" y="60.7">17</text>
<text x="101.6" y="63.2">29</text>
<text x="101.6" y="65.8">30</text>
<text x="204.4" y="65.8">4</text>
<text x="204.4" y="63.2">5</text>
<text x="204.4" y="60.7">6</text>
<text x="71.1" y="70.9">18</text>
<text x="101.6" y="68.3">31</text>
<text x="101.6" y="70.9">32</text>
<text x="204.4" y="70.9">2</text>
<text x="204.4" y="68.3">3</text>
<text x="71.1" y="73.4">19</text>
<text x="71.1" y="75.9">20</text>
<text x="101.6" y="73.4">33</text>
<text x="101.6" y="75.9">34</text>
<text x="204.4" y="73.4">1</text>
<text x="71.1" y="78.5">39</text>
<text x="71.1" y="81">40</text>
<text x="71.1" y="83.6">41</text>
<text x="101.6" y="78.5">37</text>
<text x="101.6" y="81">38</text>
<text x="71.1" y="86.1">42</text>
<text x="71.1" y="88.6">43</text>
<text x="203.8" y="88.6">20</text>
<text x="23.4" y="93.7">1</text>
<text x="31" y="93.7">2</text>
<text x="71.1" y="91.2">45</text>
<text x="71.1" y="93.7">46</text>
<text x="203.8" y="93.7">18</text>
<text x="203.8" y="91.2">19</text>
<text x="71.1" y="96.3">21</text>
<text x="71.1" y="98.8">22</text>
<text x="71.1" y="101.3">25</text>
<text x="203.8" y="101.3">15</text>
<text x="203.8" y="98.8">16</text>
<text x="203.8" y="96.3">17</text>
<text x="71.1" y="103.9">26</text>
<text x="71.1" y="106.4">27</text>
<text x="203.8" y="106.4">13</text>
<text x="203.8" y="103.9">14</text>
<text x="71.1" y="109">28</text>
<text x="203.8" y="111.5">11</text>
<text x="203.8" y="109">12</text>
<text x="23.4" y="116.6">1</text>
<text x="31" y="116.6">2</text>
<text x="86.1" y="116.9" transform="rotate(-90 86.1 116.9)">23</text>
<text x="88.6" y="116.3" transform="rotate(-90 88.6 116.3)">8</text>
<text x="203.8" y="114">10</text>
<text x="204.4" y="119.1">8</text>
<text x="204.4" y="116.6">9</text>
<text x="204.4" y="124.2">6</text>
<text x="204.4" y="121.7">7</text>
<text x="204.4" y="131.8">3</text>
<text x="204.4" y="129.3">4</text>
<text x="204.4" y="126.7">5</text>
<text x="204.4" y="136.9">1</text>
<text x="204.4" y="134.4">2</text>
<text x="41.9" y="144.5">A4</text>
<text x="41.9" y="149.6">A5</text>
<text x="84.4" y="149.6">1</text>
<text x="88.6" y="146.8" transform="rotate(-90 88.6 146.8)">5</text>
<text x="92" y="149.6">6</text>
<text x="117.4" y="144.5">3</text>
<text x="130.1" y="144.5">2</text>
<text x="204.4" y="149.6">4</text>
<text x="41.8" y="152.1">B5</text>
<text x="84.4" y="152.1">3</text>
<text x="92" y="152.1">4</text>
<text x="124.2" y="151.8" transform="rotate(-90 124.2 151.8)">1</text>
<text x="204.4" y="154.7">2</text>
<text x="204.4" y="152.1">3</text>
<text x="41.8" y="159.8">B7</text>
<text x="41.9" y="157.2">A7</text>
<text x="88.6" y="156.9" transform="rotate(-90 88.6 156.9)">2</text>
<text x="204.4" y="157.2">1</text>
<text x="41.8" y="164.8">B6</text>
<text x="41.9" y="162.3">A6</text>
<text x="41.9" y="172.5">A8</text>
<text x="41.8" y="175">B8</text>
<text x="22.6" y="181.7" transform="rotate(-90 22.6 181.7)">S1</text>
<text x="30.2" y="181.6" transform="rotate(-90 30.2 181.6)">A1</text>
</g>
<g font-size="1.8" fill="#0000c2">
<text x="14.9" y="131.2">MCU</text>
<text x="177.5" y="162.9">Pinout</text>
<text x="15.1" y="194.9">Power</text>
<text x="21.9" y="194.9">Management</text>
</g>
</svg>
